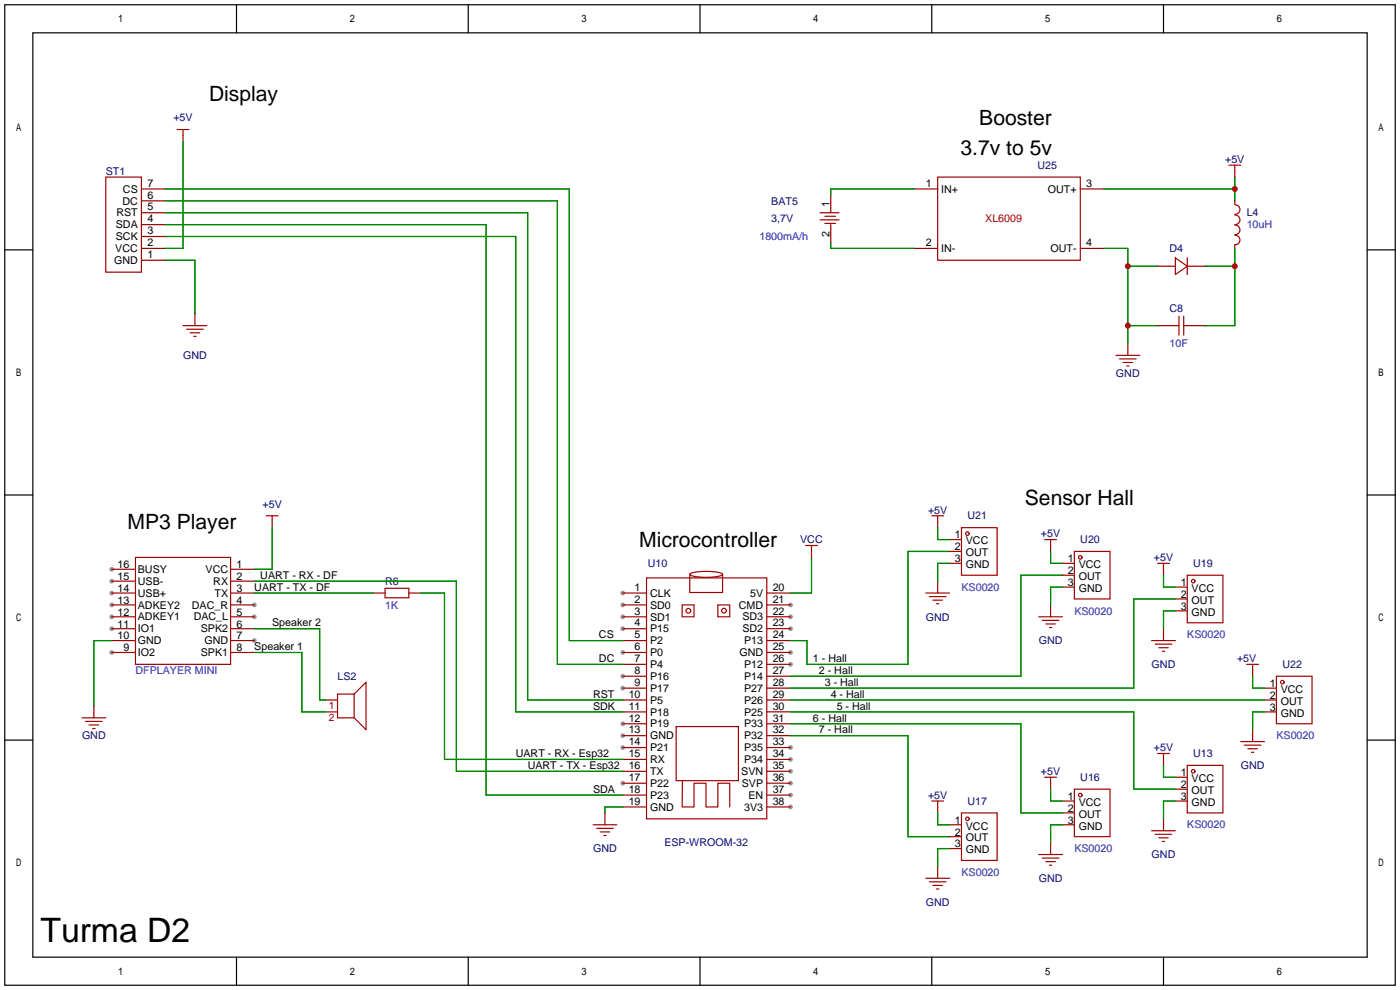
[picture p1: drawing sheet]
<svg xmlns="http://www.w3.org/2000/svg" width="299mm" height="212mm" viewBox="0 0 299 212" stroke-linecap="round" stroke-linejoin="round" font-family="sans-serif">
<g fill="#999">
<circle cx="133.1" cy="126.7" r=".51"/>
<circle cx="133.1" cy="129.3" r=".51"/>
<circle cx="133.1" cy="131.8" r=".51"/>
<circle cx="133.1" cy="134.4" r=".51"/>
<circle cx="133.1" cy="139.4" r=".51"/>
<circle cx="133.1" cy="144.5" r=".51"/>
<circle cx="133.1" cy="147.1" r=".51"/>
<circle cx="133.1" cy="154.7" r=".51"/>
<circle cx="133.1" cy="157.2" r=".51"/>
<circle cx="133.1" cy="159.8" r=".51"/>
<circle cx="133.1" cy="167.4" r=".51"/>
<circle cx="169" cy="129.3" r=".51"/>
<circle cx="169" cy="131.8" r=".51"/>
<circle cx="169" cy="134.4" r=".51"/>
<circle cx="169" cy="139.4" r=".51"/>
<circle cx="169" cy="142" r=".51"/>
<circle cx="169" cy="159.8" r=".51"/>
<circle cx="169" cy="162.3" r=".51"/>
<circle cx="169" cy="164.8" r=".51"/>
<circle cx="169" cy="167.4" r=".51"/>
<circle cx="169" cy="169.9" r=".51"/>
<circle cx="169" cy="172.5" r=".51"/>
<circle cx="54.4" cy="129.3" r=".51"/>
<circle cx="54.4" cy="131.8" r=".51"/>
<circle cx="54.4" cy="136.9" r=".51"/>
<circle cx="23.9" cy="139.4" r=".51"/>
<circle cx="23.9" cy="134.4" r=".51"/>
<circle cx="23.9" cy="131.8" r=".51"/>
<circle cx="23.9" cy="129.3" r=".51"/>
<circle cx="23.9" cy="126.7" r=".51"/>
<circle cx="23.9" cy="124.2" r=".51"/>
<circle cx="23.9" cy="121.7" r=".51"/>
</g>
<g fill="none" stroke="#000" stroke-width=".25">
<path d="M1 1h297.2v209.6h-297.2zM7 7h285.2v197.6h-285.2zM50.5 1v6M100.1 1v6M149.6 1v6M199.1 1v6M248.7 1v6M1 53.4h6M292.2 53.4h6M1 105.8h6M292.2 105.8h6M1 158.2h6"/>
<path d="M292.2 158.2h6M50.5 204.6v6M100.1 204.6v6M149.6 204.6v6M199.1 204.6v6M248.7 204.6v6"/>
</g>
<g fill="none" stroke="#a10000" stroke-width=".25">
<path d="M22.6 37.8h7.6v20.4h-7.6zM37.8 27.7h2.6M39.1 27.7v2.5M200.4 37.8h30.5v17.8h-30.5zM262.6 35.3h2.6M263.9 35.3v2.5M30.2 40.4h5.1M30.2 42.9h5.1M30.2 45.5h5.1M30.2 48h5.1M30.2 50.5h5.1M30.2 53.1h5.1"/>
<path d="M30.2 55.6h5.1M175.3 45.5h4M175.3 47h4M176.3 46.2h2.3M176.3 47.8h2.3M177.5 41.7v3.8M177.5 48v3.8M195.3 40.4h5.1M195.3 53.1h5.1M230.9 40.4h5.1M230.9 53.1h5.1M247.4 56.9h3.8"/>
<path d="M251.2 55.1l2.5 1.8-2.5 1.8zM253.7 56.9h3.9M253.7 55.1v3.6M263.9 42.9v.8M263.9 50.3a1.01 1.01 0 0 1 1.1 1 1.01 1.01 0 0 1-1.1 1v.8M263.9 48.1a1.01 1.01 0 0 1 1.1 1 1.01 1.01 0 0 1-1.1 1M263.9 46a1.01 1.01 0 0 1 1.1 1 1.01 1.01 0 0 1-1.1 1M263.9 43.8a1.01 1.01 0 0 1 1.1 1 1.01 1.01 0 0 1-1.1 1M39.1 69.6h5.1M39.9 70.4h3.5M40.6 71.1h2.1M41.4 71.9h.5"/>
<path d="M41.7 67.1v2.5M238.5 75.9h5.1M239.3 76.7h3.5M240 77.5h2.1M240.8 78.2h.5M241 73.4v2.5M247.4 69.6h4.6M252 67.6v4M253 69.6h4.6M253 67.6v4M29 119.1h20.3v22.9h-20.3zM56.9 110.2h2.5"/>
<path d="M58.2 110.2v2.6M172.2 116.6h2.5M173.4 116.6v2.5M199.1 110.2h2.6M200.4 110.2v2.6M202.9 115.3h2.6M202.9 117.9h2.6M205.5 112.8h7.6v10.1h-7.6zM223.3 115.3h2.5M224.5 115.3v2.6M229.6 117.9h7.6v10.1h-7.6zM23.9 126.7h5.1"/>
<path d="M23.9 129.3h5.1M23.9 131.8h5.1M23.9 134.4h5.1M23.9 136.9h5.1M23.9 139.4h5.1M23.9 121.7h5.1M23.9 124.2h5.1M49.3 126.7h5.1M49.3 129.3h5.1M49.3 131.8h5.1M49.3 134.4h5.1M49.3 136.9h5.1"/>
<path d="M49.3 139.4h5.1M49.3 121.7h5.1M49.3 124.2h5.1M79.8 126.7h2.5M82.3 125.7h5.1v2.1h-5.1zM87.4 126.7h2.5M133.1 126.7h5.1M133.1 129.3h5.1M133.1 131.8h5.1M133.1 134.4h5.1M133.1 136.9h5.1M133.1 139.4h5.1"/>
<path d="M138.2 123.5h25.7v51.5h-25.7zM145.8 129.3h2.5v2.5h-2.5zM147.4 122.8v3.8h7v-3.8M147.6 122.6a12.4 12.4 0 0 1 6.7 0l.1 .1a5.3 5.3 0 0 1-3.5 .7l-1.7-.1a2.27 2.27 0 0 1-1.8-.6zM153.4 129.3h2.6v2.5h-2.6zM163.9 126.7h5.1M163.9 129.3h5.1M163.9 131.8h5.1M163.9 134.4h5.1M163.9 136.9h5.1M163.9 139.4h5.1M197.9 126.7h5"/>
<path d="M198.6 127.5h3.6M199.4 128.3h2M200.2 129h.5M200.4 124.2v2.5M202.9 120.4h2.6M222 131.8h5.1M222.8 132.6h3.5M223.5 133.4h2.1M224.3 134.1h.5M224.5 129.3v2.5M227.1 125.5h2.5M227.1 120.4h2.5"/>
<path d="M227.1 122.9h2.5M246.1 136.9h5.1M246.9 137.7h3.5M247.4 120.4h2.5M247.6 138.4h2.1M248.4 139.2h.5M248.7 120.4v2.5M248.7 134.4v2.5M251.2 125.5h2.5M251.2 128h2.5M251.2 130.6h2.5M253.7 122.9h7.7v10.2h-7.7z"/>
<path d="M17.5 153.4h5.1M18.3 154.2h3.5M19 154.9h2.1M19.8 155.7h.5M20.1 150.9v2.5M69.6 149.6h2.5M69.6 152.1h2.5M72.1 148.3h3.6v5.1h-3.6zM75.7 148.3l2.5-2.5v10.2l-2.5-2.6M133.1 142h5.1M133.1 144.5h5.1M133.1 147.1h5.1"/>
<path d="M133.1 149.6h5.1M133.1 152.1h5.1M133.1 154.7h5.1M133.1 157.2h5.1M133.1 159.8h5.1M144.5 155.3h13.3v11.5h-13.3zM163.9 142h5.1M163.9 144.5h5.1M163.9 147.1h5.1M163.9 149.6h5.1M163.9 154.7h5.1M163.9 157.2h5.1"/>
<path d="M163.9 159.8h5.1M163.9 152.1h5.1M265.2 158.5h5.1M265.9 159.3h3.6M266.4 142h2.6M267.7 142v2.5M267.7 156v2.5M270.3 147.1h2.5M270.3 149.6h2.5M270.3 152.1h2.5M272.8 144.5h7.6v10.2h-7.6zM126.7 176.3h5.1"/>
<path d="M127.5 177h3.6M128.3 177.8h2M129 178.6h.5M129.3 173.7v2.6M133.1 162.3h5.1M133.1 164.8h5.1M133.1 167.4h5.1M133.1 169.9h5.1M133.1 172.5h5.1M145.8 166.8v5.7h2.5v-5.1h2.6v5.1h2.5v-5.1h2.6v5.1M163.9 162.3h5.1M163.9 164.8h5.1"/>
<path d="M163.9 167.4h5.1M163.9 169.9h5.1M163.9 172.5h5.1M199.1 171.2h2.6M200.4 171.2v2.5M202.9 176.3h2.6M202.9 178.8h2.6M205.5 173.7h7.6v10.2h-7.6zM223.3 166.1h2.5M224.5 166.1v2.6M227.1 176.3h2.5M227.1 171.2h2.5"/>
<path d="M227.1 173.7h2.5M229.6 168.7h7.6v10.1h-7.6zM246.1 177.5h5.1M246.9 178.3h3.5M247.4 161h2.5M247.6 179.1h2.1M248.4 179.8h.5M248.7 161v2.6M248.7 175v2.5M251.2 166.1h2.5M251.2 168.7h2.5M251.2 171.2h2.5"/>
<path d="M253.7 163.6h7.7v10.1h-7.7zM266.7 160h2M267.5 160.8h.5M197.9 187.7h5M198.6 188.5h3.6M199.4 189.2h2M200.2 190h.5M200.4 185.2v2.5M202.9 181.4h2.6M222 182.6h5.1M222.8 183.4h3.5M223.5 184.2h2.1"/>
<path d="M224.3 184.9h.5M224.5 180.1v2.5"/>
<circle cx="206.8" cy="114" r=".38"/>
<circle cx="230.9" cy="119.1" r=".38"/>
<circle cx="147.1" cy="130.5" r=".51"/>
<circle cx="154.7" cy="130.5" r=".51"/>
<circle cx="255" cy="124.2" r=".38"/>
<circle cx="274.1" cy="145.8" r=".38"/>
<circle cx="206.8" cy="175" r=".38"/>
<circle cx="230.9" cy="169.9" r=".38"/>
<circle cx="255" cy="164.8" r=".38"/>
</g>
<g fill="none" stroke="#008700" stroke-width=".25">
<path d="M39.1 30.2v22.9h-3.8M263.9 37.8v5.1M35.3 45.5h77.5v104.1h20.3M35.3 50.5h74.9v101.6h22.9M35.3 40.4h86.4v96.5h11.4M35.3 42.9h83.8v99.1h14M35.3 55.6h6.4v11.5M35.3 48h68.6v121.9h29.2M177.5 51.8v1.3h17.8M195.3 40.4h-17.8v1.3M236 53.1h5v20.3M236 40.4h27.9"/>
<path d="M241 56.9h6.4M257.6 56.9h6.3M263.9 53.1v16.5h-6.3M241 69.6h6.4M58.2 112.8v8.9h-3.8M173.4 119.1v7.6h-4.4M200.4 112.8v2.5h2.5M202.9 117.9h-8.8v24.1h-21.6v-5.1h-3.5M224.5 117.9v2.5h2.6M23.9 136.9h-3.8v14M54.4 134.4h13.9v15.2h1.3M54.4 139.4h10.1v12.7h5.1"/>
<path d="M54.4 126.7h25.4M54.4 124.2h43.1v40.6h35.6M89.9 126.7h5.1v35.6h38.1M202.9 120.4h-2.5v3.8M227.1 122.9h-8.9v21.6h-49.2M227.1 125.5h-2.6v3.8M248.7 122.9v2.6h2.5M251.2 130.6h-2.5v3.8M251.2 128h-8.9v19.1h-73.3M169 149.6h101.3M169 152.1h73.3v16.6h8.9M169 154.7h49.2v19h8.9"/>
<path d="M169 157.2h25.1v21.6h8.8M267.7 144.5v2.6h2.6M270.3 152.1h-2.6v3.9M133.1 172.5h-3.8v1.2M200.4 173.7v2.6h2.5M224.5 168.7v2.5h2.6M227.1 176.3h-2.6v3.8M248.7 163.6v2.5h2.5M251.2 171.2h-2.5v3.8M202.9 181.4h-2.5v3.8"/>
</g>
<g fill="#c00">
<circle cx="263.9" cy="40.4" r=".63"/>
<circle cx="241" cy="69.6" r=".63"/>
<circle cx="241" cy="56.9" r=".63"/>
<circle cx="263.9" cy="56.9" r=".63"/>
</g>
<text font-size="7.2" x="8.6" y="201.4">Turma D2</text>
<g font-size="4.5">
<text x="44.7" y="21.7">Display</text>
<text x="209.3" y="26.7">Booster</text>
<text x="205.3" y="33.1">3.7v to 5v</text>
<text x="27.3" y="113.1">MP3 Player</text>
<text x="219" y="108">Sensor Hall</text>
<text x="136.6" y="116.9">Microcontroller</text>
</g>
<g font-size="2.3" fill="#000080">
<text x="37" y="25.9">+5V</text>
<text x="261.8" y="34.8">+5V</text>
<text x="22.6" y="37.4">ST1</text>
<text x="221.7" y="36.1">U25</text>
<text x="164.8" y="43.7">BAT5</text>
<text x="164.8" y="47.5">3,7V</text>
<text x="266.4" y="46.3">L4</text>
<text x="249.9" y="53.9">D4</text>
<text x="249.9" y="66.6">C8</text>
<text x="39.1" y="76.7">GND</text>
<text x="238.5" y="80.5">GND</text>
<text x="56.1" y="108.5">+5V</text>
<text x="198.3" y="109.8">+5V</text>
<text x="206.8" y="111">U21</text>
<text x="171" y="116.1">VCC</text>
<text x="222.5" y="114.8">+5V</text>
<text x="230.9" y="116.1">U20</text>
<text x="246.6" y="119.9">+5V</text>
<text x="82.3" y="125">R6</text>
<text x="138.5" y="121.2">U10</text>
<text x="255" y="121.2">U19</text>
<text x="197.9" y="132.6">GND</text>
<text x="222" y="137.7">GND</text>
<text x="246.1" y="142.8">GND</text>
<text x="264.4" y="141.5">+5V</text>
<text x="274.1" y="142.8">U22</text>
<text x="72.1" y="145.3">LS2</text>
<text x="17.5" y="158">GND</text>
<text x="246.6" y="160.6">+5V</text>
<text x="255" y="161.8">U13</text>
<text x="222.5" y="165.6">+5V</text>
<text x="230.9" y="166.9">U16</text>
<text x="265.2" y="164.4">GND</text>
<text x="198.3" y="170.7">+5V</text>
<text x="206.8" y="172">U17</text>
<text x="126.7" y="182.1">GND</text>
<text x="142" y="180.9">ESP-WROOM-32</text>
<text x="246.1" y="183.4">GND</text>
<text x="222" y="188.5">GND</text>
<text x="197.9" y="193.6">GND</text>
</g>
<g font-size="2.3">
<text x="26.3" y="41.2">CS</text>
<text x="31.5" y="39.9">7</text>
<text x="197.9" y="39.9">1</text>
<text x="201.2" y="41.2">IN+</text>
<text x="224" y="41.2">OUT+</text>
<text x="232.2" y="39.9">3</text>
<text x="24.9" y="46.3">RST</text>
<text x="26.2" y="43.7">DC</text>
<text x="31.5" y="42.4">6</text>
<text x="31.5" y="45">5</text>
<text x="31.5" y="47.5">4</text>
<text x="177.3" y="44.2" transform="rotate(-90 177.3 44.2)">1</text>
<text x="24.6" y="53.9">VCC</text>
<text x="24.8" y="48.8">SDA</text>
<text x="24.8" y="51.3">SCK</text>
<text x="31.5" y="50.1">3</text>
<text x="31.5" y="52.6">2</text>
<text x="177.3" y="50.5" transform="rotate(-90 177.3 50.5)">2</text>
<text x="197.9" y="52.6">2</text>
<text x="201.2" y="53.9">IN-</text>
<text x="224.5" y="53.9">OUT-</text>
<text x="232.2" y="52.6">4</text>
<text x="24.4" y="56.4">GND</text>
<text x="31.5" y="55.1">1</text>
<text x="204.1" y="115.1">1</text>
<text x="204.1" y="117.6">2</text>
<text x="206.4" y="116.3">VCC</text>
<text x="206.4" y="118.9">OUT</text>
<text x="25.1" y="124">15</text>
<text x="25.1" y="121.4">16</text>
<text x="29.5" y="125">USB-</text>
<text x="29.5" y="122.4">BUSY</text>
<text x="43.9" y="122.4">VCC</text>
<text x="45.6" y="125">RX</text>
<text x="50.5" y="121.4">1</text>
<text x="50.5" y="124">2</text>
<text x="55.6" y="123.7">UART - RX - DF</text>
<text x="204.1" y="120.1">3</text>
<text x="206.4" y="121.4">GND</text>
<text x="228.2" y="120.1">1</text>
<text x="228.2" y="122.7">2</text>
<text x="228.2" y="125.2">3</text>
<text x="230.6" y="121.4">VCC</text>
<text x="230.6" y="124">OUT</text>
<text x="252.3" y="125.2">1</text>
<text x="25.1" y="131.6">12</text>
<text x="25.1" y="129">13</text>
<text x="25.1" y="126.5">14</text>
<text x="29.5" y="130.1">ADKEY2</text>
<text x="29.5" y="127.5">USB+</text>
<text x="41" y="130.1">DAC_R</text>
<text x="45.8" y="127.5">TX</text>
<text x="50.5" y="126.5">3</text>
<text x="50.5" y="129">4</text>
<text x="50.5" y="131.6">5</text>
<text x="54.4" y="126.3">UART - TX - DF</text>
<text x="135.6" y="126.3">1</text>
<text x="135.6" y="128.8">2</text>
<text x="135.6" y="131.3">3</text>
<text x="138.9" y="127.5">CLK</text>
<text x="138.9" y="130.1">SD0</text>
<text x="157.9" y="130.1">CMD</text>
<text x="160.3" y="127.5">5V</text>
<text x="165.1" y="126.3">20</text>
<text x="165.1" y="128.8">21</text>
<text x="165.1" y="131.3">22</text>
<text x="230.6" y="126.5">GND</text>
<text x="252.3" y="127.8">2</text>
<text x="252.3" y="130.3">3</text>
<text x="254.7" y="126.5">VCC</text>
<text x="254.7" y="129">OUT</text>
<text x="254.7" y="131.6">GND</text>
<text x="25.1" y="136.7">10</text>
<text x="25.1" y="134.1">11</text>
<text x="29.5" y="137.7">GND</text>
<text x="29.5" y="135.1">IO1</text>
<text x="29.5" y="132.6">ADKEY1</text>
<text x="41.4" y="132.6">DAC_L</text>
<text x="42.9" y="135.1">SPK2</text>
<text x="43.7" y="137.7">GND</text>
<text x="50.5" y="134.1">6</text>
<text x="50.5" y="136.7">7</text>
<text x="58.2" y="133.9">Speaker 2</text>
<text x="128" y="136.4">CS</text>
<text x="135.6" y="133.9">4</text>
<text x="135.6" y="136.4">5</text>
<text x="138.9" y="132.6">SD1</text>
<text x="138.9" y="135.2">P15</text>
<text x="138.9" y="137.7">P2</text>
<text x="158.7" y="132.6">SD3</text>
<text x="158.7" y="135.2">SD2</text>
<text x="159" y="137.7">P13</text>
<text x="165.1" y="133.9">23</text>
<text x="165.1" y="136.4">24</text>
<text x="26.4" y="139.2">9</text>
<text x="29.5" y="140.2">IO2</text>
<text x="42.9" y="140.2">SPK1</text>
<text x="50.5" y="139.2">8</text>
<text x="54.4" y="139">Speaker 1</text>
<text x="128" y="141.5">DC</text>
<text x="135.6" y="139">6</text>
<text x="135.6" y="141.5">7</text>
<text x="138.9" y="140.2">P0</text>
<text x="138.9" y="142.8">P4</text>
<text x="158" y="140.2">GND</text>
<text x="159" y="142.8">P12</text>
<text x="165.1" y="139">25</text>
<text x="165.1" y="141.5">26</text>
<text x="173.7" y="141.5">1 - Hall</text>
<text x="126.7" y="149.1">RST</text>
<text x="134.4" y="149.1">10</text>
<text x="135.6" y="144">8</text>
<text x="135.6" y="146.6">9</text>
<text x="138.9" y="145.3">P16</text>
<text x="138.9" y="147.9">P17</text>
<text x="159" y="145.3">P14</text>
<text x="159" y="147.9">P27</text>
<text x="165.1" y="144">27</text>
<text x="165.1" y="146.6">28</text>
<text x="165.1" y="149.1">29</text>
<text x="175" y="144">2 - Hall</text>
<text x="176.3" y="146.6">3 - Hall</text>
<text x="177.5" y="149.1">4 - Hall</text>
<text x="271.4" y="146.8">1</text>
<text x="271.4" y="149.4">2</text>
<text x="273.7" y="148.1">VCC</text>
<text x="126.7" y="151.7">SDK</text>
<text x="134.4" y="151.7">11</text>
<text x="134.4" y="154.2">12</text>
<text x="138.9" y="150.4">P5</text>
<text x="138.9" y="152.9">P18</text>
<text x="138.9" y="155.5">P19</text>
<text x="159" y="150.4">P26</text>
<text x="159" y="152.9">P25</text>
<text x="159" y="155.5">P33</text>
<text x="165.1" y="151.7">30</text>
<text x="165.1" y="154.2">31</text>
<text x="173.7" y="154.2">6 - Hall</text>
<text x="178.8" y="151.7">5 - Hall</text>
<text x="271.4" y="151.9">3</text>
<text x="273.7" y="150.6">OUT</text>
<text x="273.7" y="153.2">GND</text>
<text x="110.2" y="161.8">UART - RX - Esp32</text>
<text x="134.4" y="156.7">13</text>
<text x="134.4" y="159.3">14</text>
<text x="134.4" y="161.8">15</text>
<text x="138.9" y="158">GND</text>
<text x="138.9" y="160.6">P21</text>
<text x="159" y="158">P32</text>
<text x="159" y="160.6">P35</text>
<text x="165.1" y="156.7">32</text>
<text x="165.1" y="159.3">33</text>
<text x="165.1" y="161.8">34</text>
<text x="175" y="156.7">7 - Hall</text>
<text x="112.8" y="164.4">UART - TX - Esp32</text>
<text x="134.4" y="164.4">16</text>
<text x="134.4" y="166.9">17</text>
<text x="138.9" y="163.1">RX</text>
<text x="138.9" y="165.6">TX</text>
<text x="158.4" y="165.6">SVN</text>
<text x="159" y="163.1">P34</text>
<text x="165.1" y="164.4">35</text>
<text x="165.1" y="166.9">36</text>
<text x="252.3" y="165.9">1</text>
<text x="254.7" y="167.1">VCC</text>
<text x="126.7" y="169.4">SDA</text>
<text x="134.4" y="169.4">18</text>
<text x="134.4" y="172">19</text>
<text x="138.9" y="168.2">P22</text>
<text x="138.9" y="170.7">P23</text>
<text x="138.9" y="173.3">GND</text>
<text x="158.5" y="168.2">SVP</text>
<text x="159" y="173.3">3V3</text>
<text x="159.9" y="170.7">EN</text>
<text x="165.1" y="169.4">37</text>
<text x="165.1" y="172">38</text>
<text x="228.2" y="170.9">1</text>
<text x="228.2" y="173.5">2</text>
<text x="230.6" y="172.2">VCC</text>
<text x="252.3" y="168.4">2</text>
<text x="252.3" y="170.9">3</text>
<text x="254.7" y="169.7">OUT</text>
<text x="254.7" y="172.2">GND</text>
<text x="204.1" y="176">1</text>
<text x="204.1" y="178.6">2</text>
<text x="206.4" y="177.3">VCC</text>
<text x="206.4" y="179.8">OUT</text>
<text x="228.2" y="176">3</text>
<text x="230.6" y="174.8">OUT</text>
<text x="230.6" y="177.3">GND</text>
<text x="204.1" y="181.1">3</text>
<text x="206.4" y="182.4">GND</text>
</g>
<text font-size="2.3" fill="#a00000" x="210.6" y="47.5">XL6009</text>
<g font-size="2.3" fill="#00f">
<text x="162.3" y="51.3">1800mA/h</text>
<text x="266.4" y="48.8">10uH</text>
<text x="249.9" y="74.2">10F</text>
<text x="82.3" y="130.1">1K</text>
<text x="205.5" y="126.3">KS0020</text>
<text x="229.6" y="131.3">KS0020</text>
<text x="253.7" y="136.4">KS0020</text>
<text x="29" y="144">DFPLAYER MINI</text>
<text x="272.8" y="158">KS0020</text>
<text x="253.7" y="177.1">KS0020</text>
<text x="229.6" y="182.1">KS0020</text>
<text x="205.5" y="187.2">KS0020</text>
</g>
<g font-size="2.2" fill="#840000">
<text x="70.3" y="151.6">1</text>
<text x="70.3" y="154.1">2</text>
</g>
</svg>
